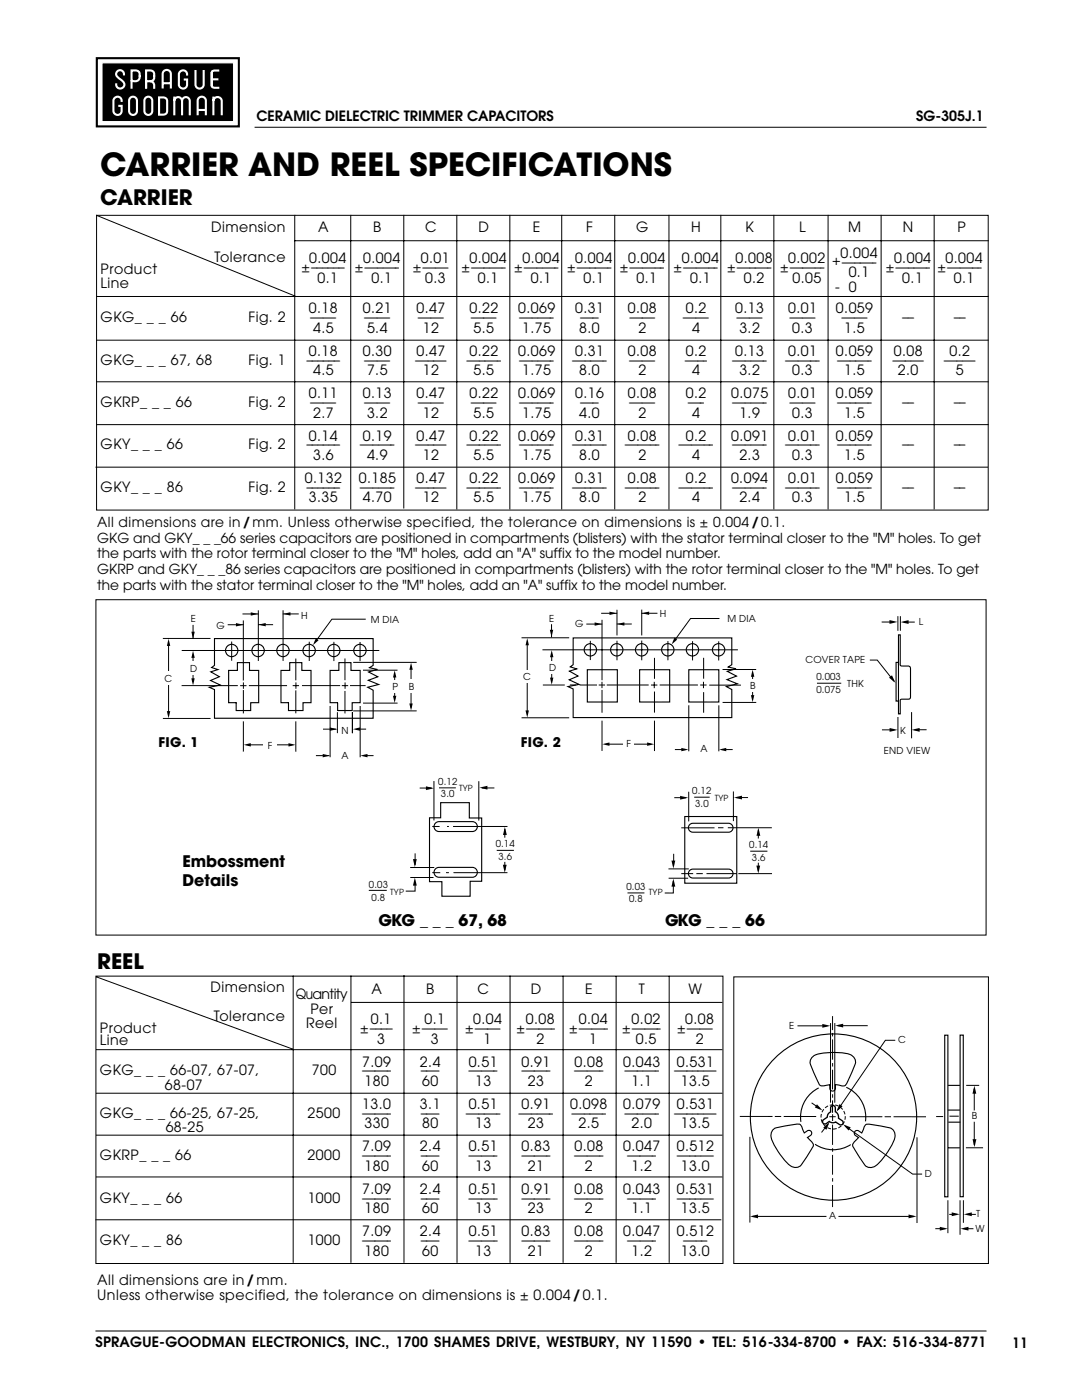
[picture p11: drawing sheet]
<svg xmlns="http://www.w3.org/2000/svg" width="216mm" height="279mm" viewBox="0 0 216 279" stroke-linecap="round" stroke-linejoin="round" font-family="sans-serif">
<path d="M50.8 25.4h146" fill="none" stroke="#000" stroke-width=".2"/>
<path d="M18.3 10.6h29.9v15.4h-29.9z" fill-rule="evenodd" fill="#fff"/>
<path d="M20.4 12.6h26.2v11.7h-26.2z" fill="#000" stroke="#fff" stroke-width=".2"/>
<path d="M19.3 11.6h28.4v13.6h-28.4z" fill="none" stroke="#000" stroke-width=".42"/>
<g fill="none" stroke="#fff" stroke-width=".42">
<path d="M24.7 15.1a.8 .8 0 0 0-.4-1 .8 .8 0 0 0-1 .4 .8 .8 0 0 0 .3 1 1.83 1.83 0 0 1 1.2 1.7 .84 .84 0 0 1-1.1 .4 .84 .84 0 0 1-.5-1M26 19.5a.79 .79 0 0 1 .8-.1 .79 .79 0 0 1 .5 .7v2.1a.79 .79 0 0 1-.8 .7 .79 .79 0 0 1-.7-.7v-2.1zM27.9 15.3a.87 .87 0 0 0-.9-1.2h-.8v3.6M27.9 15.1a1.01 1.01 0 0 1-.6 1 1.01 1.01 0 0 1-1.1-.1M29 19.5a.79 .79 0 0 1 .9-.1 .79 .79 0 0 1 .5 .7v2.1a.79 .79 0 0 1-.8 .7 .79 .79 0 0 1-.8-.7v-2.1zM29.1 17.7v-1.5h.8a.8 .8 0 0 1 .9 .7v.8M30.8 15.3a.87 .87 0 0 0-.9-1.2h-.8v3.5M30.8 15.1a.84 .84 0 0 1-.9 1.1M31.7 19.4h.8a.73 .73 0 0 1 .9 .8v2a.72 .72 0 0 1-.9 .7h-.8zM32.5 17.7v-3a.82 .82 0 0 1 .8-.7 .82 .82 0 0 1 .8 .7v3M32.5 16.6h1.6M34.8 19.3v.9"/>
<path d="M37.3 15.1a.84 .84 0 0 0-.6-1.1 .84 .84 0 0 0-1 .8v2.1a.82 .82 0 0 0 .8 .8 .82 .82 0 0 0 .8-.8v-1h-.6M39 14v2.9a.82 .82 0 0 0 .8 .8 .82 .82 0 0 0 .8-.8v-2.9M42.2 15.8h1.4M42.3 14.4v2.9a1.84 1.84 0 0 0 1.5 .2M42.6 19.3v.9M43.8 14.1a1.84 1.84 0 0 0-1.5 .2l-.1 2.9M24.3 20.3a.84 .84 0 0 0-.7-1 .84 .84 0 0 0-1 .8v2.1a.82 .82 0 0 0 .9 .7 .82 .82 0 0 0 .8-.7v-1.1h-.7M36.3 20.2a.77 .77 0 0 0-.7-.8 .77 .77 0 0 0-.8 .8v2.8M36.3 23v-2.8a.77 .77 0 0 1 .8-.8 .77 .77 0 0 1 .8 .8v2.8M39.4 23v-2.9a.82 .82 0 0 1 .9-.8 .82 .82 0 0 1 .8 .8v2.9M39.5 22h1.6M42.6 23v-2.8a.84 .84 0 0 1 .8-.8 .84 .84 0 0 1 .8 .8v2.8"/>
</g>
<g fill="none" stroke="#000" stroke-width=".2">
<path d="M19.2 59.2h178.1M19.2 42.9l39.7 16.2M19.3 43h177.9v58.8h-177.9zM58.7 48h138.6M58.8 42.9v58.8M70 42.9v58.8M80.6 42.9v58.6M91.2 42.9v58.8M101.7 42.9v58.8M112.1 42.9v58.8M122.7 42.9v58.8M133.5 42.9v58.8"/>
<path d="M143.8 42.9v58.8M154.4 42.9v58.8M165.2 42.9v58.8M175.8 42.9v58.8M186.4 42.9v58.8M19.2 76.2h178.1M19.2 67.9h178.1M19 93.2h178.1M19.2 84.7h178.1M19.1 119.7h177.7v66.9h-177.7zM32.5 127.4h9.5M33.6 128.4v14.1"/>
<path d="M36.3 129.8h39.4M38.5 130.7v5.4M38.5 124.7v2.7M46.2 128v3.9M48.6 137.7v4.7M51.5 121.8v10.1M56.5 121.8v10.1M59 131.4v4.4M59 137.8v4.6M60.3 136.8h7.6M61.7 128.1v3.8M66.6 128.1v3.8"/>
<path d="M68.8 131.4v4.4M68.8 137.9v4.5M69.8 136.8h3.1M70.5 132.2h12.6M71.8 128.1v3.9M72.4 133.8h6.9M73 123.6h-6.8l-3.2 4.4M78.7 134.7v4.8M82 133.1v8.1M32.5 143.4h9.5M48.6 144v6M49.7 148.7h8.5"/>
<path d="M59 144v6M65.9 140.9v10.2M67.3 142.1v4.2M70.3 142.1v4.2v-4.2M70.5 141.9h12.6M71.9 140.9v10.2M72.4 140.3h6.9M19.1 194.8h125.2v57.4h-125.2zM19.2 195l39.2 14.4M58.5 194.7v57.3M70 194.7v57.3M80.6 194.6v57.4"/>
<path d="M91.2 194.7v57.3M101.8 194.7v57.3M112.4 194.7v57.3M122.9 194.8v57.2M133.5 194.7v57.3M146.4 195h50.8v57.2h-50.8zM19.2 209.5h124.9M19.2 218.2h124.9M70 200.1h74.1M159.1 204.7h5.9M165.7 204.2v15.9M166.1 213.5v3.9"/>
<path d="M166.1 219.6v2.5M166.1 202.8v2.8M166.1 206.1v.7M166.1 207.4v4.1M166.1 212.2v.7M166.1 218.4v.7M166.6 204.2v15.9M167.3 204.7h5.8M178.6 207.6h-1.9l-9.5 13.9M192.8 216.6h2.6M194.4 217.3v4.3M19.2 226.5h124.9"/>
<path d="M19.2 234.9h124.9M147.6 222.8h6.5M149.6 226.9v17.1M154.6 222.8h1.3M156.4 222.8h6.5M165.5 222.9h1.3M166.1 230.5v3.9M166.1 236.5v4.4M166.1 224.4v4.1M166.1 222.4v1.3M166.1 229.2v.7M166.1 235.1v.7"/>
<path d="M168.6 224.7l13.5 9.6h1.9M169.5 222.9h6.6M176.5 222.9h1.3M178.3 222.9h6.5M183 227v17.1M186.8 222.8h1.4M189.1 239.5v6.6M189.5 222.8h1.8M191.6 239.5v6.9M192.2 239.5v4.5M192.7 229.1h3.5M194.4 223.9v4.6"/>
<path d="M19 243.4h124.9M150.2 242.8h14.7M167.3 242.8h14.9M186.6 245.2h1.1M189.4 242.4h1.1M192.7 245.2h1.5M193.1 242.4h1.6M19 265.6h177.8"/>
</g>
<g fill="none" stroke="#000" stroke-width=".22">
<path d="M42.8 127.4h31.7v5.4l-.8 .5 1.6 .3-1.8 .5 1.9 1-1.9 .7 2.1 .8-2.2 .6 1.1 .5v5.6h-31.7v-5.7l-1-.4 2.2-.5-2-.9 1.8-.7-1.7-1 1.4-.5-1.3-.4 .6-.4zM45.6 133.8h1.8v-1.6h2.4v1.6h1.8v6.4h-1.6v1.6h-2.9l.1-1.6h-1.6zM56.1 133.8h1.7v-1.6h2.4v1.6h1.9v6.4h-1.6v1.6h-2.9v-1.6h-1.5zM65.9 133.8h1.7v-1.6h2.4v1.6h1.9v6.4h-1.6v1.6h-2.9v-1.6h-1.5zM162.3 210.8a10.2 10.2 0 0 1 4.5-.8l.7 .1a4.2 4.2 0 0 1 2.9 .9 1.42 1.42 0 0 1 .1 1.7l-1.5 3.4a.79 .79 0 0 1-.9 .6l-1.4-.3v.8a.56 .56 0 0 1-.6 .6 .56 .56 0 0 1-.5-.6v-.7l-1.3 .2a1.29 1.29 0 0 1-1.3-1.2l-.9-2.1a2.03 2.03 0 0 1-.1-2.3zM163.4 217.1a6.5 6.5 0 0 0-3.6 6.8M168.9 217a6.5 6.5 0 0 1 3.8 6.8M188.5 206.6h.6v32.3h-.6zM189.1 216.6h2.4M191.6 206.6h.6v32.2h-.6zM154.4 225.3l.8-.3 3.7-.6a.79 .79 0 0 1 1 .4l.6 1.3 .6-.4a.56 .56 0 0 1 .8 .1 .56 .56 0 0 1-.2 .8l-.6 .4 .9 1a1.29 1.29 0 0 1-.3 1.7l-1.2 1.9a2.04 2.04 0 0 1-1.8 1.4 5.3 5.3 0 0 1-3.1-2.8 9.3 9.3 0 0 1-1.8-3.7l.3-.9zM162.6 228.4a6.5 6.5 0 0 0 7.2 0"/>
<path d="M170.6 225.8l.5-.2 .9 .5 .2-.6a1.22 1.22 0 0 1 1.1-1.2l3.3 .6a2.04 2.04 0 0 1 1.9 1.1 4.7 4.7 0 0 1-1.2 3.6 11.2 11.2 0 0 1-3.1 3.3 1.5 1.5 0 0 1-1.9-.7l-1.9-3.1a.73 .73 0 0 1 0-1.1l.9-1-.8-.6zM189.1 221.5h2.4M189.2 229.1h2.3M189.2 224h2.4"/>
<circle cx="46.2" cy="129.8" r="1.23"/>
<circle cx="51.5" cy="129.8" r="1.23"/>
<circle cx="56.5" cy="129.8" r="1.23"/>
<circle cx="61.7" cy="129.8" r="1.23"/>
<circle cx="66.6" cy="129.8" r="1.23"/>
<circle cx="71.8" cy="129.8" r="1.23"/>
<circle cx="166.3" cy="222.9" r="16.6"/>
</g>
<circle cx="166.2" cy="222.9" r="2.42" fill="none" stroke="#000" stroke-width=".2" stroke-dasharray=".7 .4 .7 .4" stroke-linecap="butt"/>
<path d="M165.8 220.9a.47 .47 0 0 1 .5-.2 .47 .47 0 0 1 .4 .4v.8a1.4 1.4 0 0 1 .7 1.3l.6 .5a.47 .47 0 0 1 .2 .6 .47 .47 0 0 1-.7 .1l-.7-.5-.6 .2-.7-.3-.7 .4a.47 .47 0 0 1-.6-.1 .47 .47 0 0 1 .1-.6l.8-.5a1.01 1.01 0 0 1 .6-1.1z" fill="none" stroke="#000" stroke-width=".26"/>
<path d="M161.9 220.1l1.7 1.2zM165.2 224.3l-1.3 1.7z" fill="#000" stroke="#000" stroke-width=".2"/>
<g fill="#000">
<path d="M33.6 127.4l.4 1.5h-.7zM38.5 129.8l.4 1.5h-.7zM38.2 135.4h.7l-.4 1.4zM63 127.4l.6 .4-1.2 1zM78.7 133.7l.4 1.5h-.7zM78.4 138.9h.7l-.4 1.4zM82 132.2l.4 1.5h-.7zM33.3 141.9h.7l-.4 1.5zM48.6 148.6l1.4-.3v.7zM57.6 148.3l1.4 .4-1.4 .3zM81.7 140.4h.7l-.4 1.5zM164.1 204.3l1.6 .4-1.6 .4z"/>
<path d="M166.6 204.7l1.6-.4v.8zM194.4 216.6l.4 1.7h-.8zM163 220.4l1.2 1.2-1.6-.6zM164.3 225l1.2-1.1-.6 1.6zM167.5 220.3l.6 .5-1.2 1.1zM168.2 224.4l1.6 .6-.5 .6zM194.1 227.3h.7l-.4 1.7zM149.6 242.8l1.7-.4v.7zM181.3 242.4l1.6 .4-1.6 .3zM187.5 244.8l1.7 .4-1.7 .4zM189.9 242l1.7 .3-1.7 .4zM191.6 245.2l1.6-.4v.8z"/>
<path d="M192.3 242.3l1.6-.3v.7z"/>
</g>
<path d="M32.2 133.9h2.7v2.7h-2.7z" fill="#fff"/>
<path d="M38.2 126.1h.7l-.4 1.4z" fill="#000"/>
<g fill="#fff">
<path d="M37.2 132h2.6v2.6h-2.6z"/>
<path d="M77 135.7h2.7v2.6h-2.7z"/>
<path d="M80.6 135.6h2.7v2.7h-2.7z"/>
</g>
<path d="M64.5 145.5h2.6M71.4 145.5h1.7" fill="none" stroke="#000" stroke-width=".2"/>
<path d="M65.8 145.2l1.5 .3-1.5 .4zM70.4 145.5l1.5-.3v.7z" fill="#000"/>
<path d="M52.5 147.7h2.6v2.5h-2.6z" fill="#fff"/>
<g fill="none" stroke="#000" stroke-width=".2">
<path d="M36.2 136.8h11.3M45.4 124.7h3.2M47.9 136.8h1.3M48.4 122.5h3.2M48.6 123.8v12M48.6 136.2v1.3M49.7 136.8h7.6M51.5 124.7h3M56.4 122.5h3.2M58.4 136.8h1.3M59 136.2v1.3M68.2 136.8h1.3"/>
<path d="M68.9 136.2v1.3M104.1 127.3h9.5M105.2 128.3v14M108.2 129.7h39M108.3 136.7h4.4M110.1 124.6v2.6M110.1 130.6v5.3M113.7 136.7h1.3M115.6 136.7h3.5M117 124.5h3.2M117.8 127.9v3.8M119.5 136.7h1.2"/>
<path d="M120.1 123.7v12.1M120.1 137.7v4.5M121.1 136.7h8.3M123.1 121.7v5.1M123.1 127.9v3.9M128 122.4h3.2M128.1 121.7v5.1M128.1 127.8v4M130.6 131.3v4.2M130.6 138v4.2M133.3 127.9v3.9M138.2 128v3.8"/>
<path d="M140.4 131.3v4.1M140.4 138.1v4.1M141.5 136.7h6.3M143.4 128v3.8M143.6 123.4h-5.8l-3.2 4.5M144.2 133.6h6.7M63 150.8h2.7M72.9 150.8h1.6M104.1 143.2h9.5M120.1 143.8v6.1M121.3 148.5h8.5M130.6 143.8v6.1"/>
<path d="M134.6 159.2h2.2M137.4 158v5.9M137.4 140.8v9.1M138.5 159.1h3.1M143.4 140.8v9.1M144.2 140.2h6.7M144.4 149.6h1.8M146.3 158v5.9M147 159.2h2.2M125.2 178.2h3.4M133.4 173.4h4M133.4 175.3h3.9"/>
<path d="M134.4 175.9v2.3h-1.7M134.4 170.5v1.9M135.9 165.2h6.7M135.9 174.4h2.4M138.9 174.4h1.3M141 174.4h6M143.3 165.2h1.1M145.2 165.2h8.8M147.3 174.4h6.7M151.3 172.3v1.4M151.3 165.7v1.5"/>
</g>
<g fill="#000">
<path d="M47.1 124.3l1.5 .4-1.5 .3zM50 122.2l1.5 .3-1.5 .4zM51.5 124.7l1.5-.4v.7zM56.5 122.5l1.5-.3v.7zM105.2 127.3l.3 1.5h-.6zM110.1 129.7l.3 1.5h-.7zM109.7 125.7h.7l-.3 1.5zM109.7 135.2h.7l-.3 1.5zM118.7 124.2l1.4 .3-1.4 .4zM128.1 122.4l1.4-.3v.6zM134.6 127.3l.5 .4-1.1 .9zM150.2 133.6l.3 1.5h-.7z"/>
<path d="M149.8 138.7h.7l-.3 1.5zM64.4 150.5l1.5 .3-1.5 .3zM71.9 150.8l1.4-.3v.6zM104.9 141.8h.6l-.3 1.5zM120.1 148.5l1.5-.3v.7zM129.1 148.2l1.5 .3-1.5 .4zM135.7 158.8l1.7 .4-1.7 .4zM143.4 149.6l1.5-.3v.6zM146.4 159.2l1.7-.4v.8zM134.4 175.3l.3 1.6h-.7zM134 171.7h.7l-.3 1.7zM151.3 165.1l.4 1.7h-.8z"/>
<path d="M150.9 172.7h.8l-.4 1.7z"/>
</g>
<g fill="none" stroke="#000" stroke-width=".22">
<path d="M114.4 127.3h31.6v5.4l-.7 .4 1.6 .4-1.8 .5 1.9 .9-1.9 .7 2 .9-2.2 .5 1.1 .6v5.6h-31.6v-5.7l-1.1-.5 2.2-.4-1.9-.9 1.7-.8-1.7-1 1.5-.4-1.3-.4 .6-.4zM117.2 133.7h6v6.4h-6zM127.6 133.7h6v6.4h-6zM137.4 133.7h6v6.4h-6zM136.6 163h10.4v13.3h-10.4zM137.6 164.6l.6-.3h7.2a.89 .89 0 0 1 .9 .9 .89 .89 0 0 1-.9 .9h-7.2a.89 .89 0 0 1-.8-.6 .89 .89 0 0 1 .2-.9zM137.6 173.7l.7-.2h7.1a.89 .89 0 0 1 .9 .8 .89 .89 0 0 1-.9 .9h-7.1a.89 .89 0 0 1-.9-.5 .89 .89 0 0 1 .2-1z"/>
<circle cx="117.8" cy="129.7" r="1.23"/>
<circle cx="123.1" cy="129.7" r="1.23"/>
<circle cx="128" cy="129.7" r="1.23"/>
<circle cx="133.3" cy="129.7" r="1.23"/>
<circle cx="138.2" cy="129.7" r="1.23"/>
<circle cx="143.4" cy="129.7" r="1.23"/>
</g>
<path d="M150.2 134.6v4.7zM149.7 169.9h3.4z" fill="#000" stroke="#000" stroke-width=".2"/>
<g fill="#fff">
<path d="M104.9 133.7h.7v2.6h-.7z"/>
<path d="M109.8 131.9h.7v2.6h-.7z"/>
<path d="M149.9 135.6h.6v2.6h-.6z"/>
</g>
<path d="M134.7 149.6h1.8" fill="none" stroke="#000" stroke-width=".2"/>
<path d="M135.9 149.3l1.5 .3-1.5 .3z" fill="#000"/>
<path d="M124.5 148.2h2v1h-2z" fill="#fff"/>
<g fill="none" stroke="#000" stroke-width=".2">
<path d="M120 122.4h3.1M120.1 136.1v1.2M123.1 124.5h3M129.9 136.7h1.3M130.5 136.1v1.2M131.6 136.7h7.7M139.7 136.7h1.3M140.4 136.1v1.2M163 136.4h4.9M173.6 131.7h1.4l3.4 4.3M175.9 124.1h2M179.2 123v2.9"/>
<path d="M179.7 123v2.9M83.8 157.3h2.2M86.6 155.9v7.8M87.6 157.2h3.4M95.5 155.9v7.9M96.3 157.3h2.2M176 145.7h2M179.2 143.1v4.2M181.9 142.1v5.2M182.7 145.6h2.2M73.6 177.7h3.6M81.8 173.1h4.9"/>
<path d="M81.9 175.1h4.6M82.8 176.4v1.4h-1.7M82.8 170.4v2.1M86.3 174.2h1.5M86.3 164.9h1.4M89 174.2h.6M89.2 164.9h.4M90.4 164.9h10.9M90.5 174.2h10.8M100.7 172.1v1.4M100.7 165.5v1.6"/>
</g>
<g fill="#000">
<path d="M121.6 122.1l1.5 .3-1.5 .3zM123.1 124.5l1.5-.3v.7zM177.4 135.2l.6-.4 .7 1.5zM177.5 123.7l1.6 .4-1.6 .4zM179.6 124.1l1.7-.3v.7zM85 156.9l1.6 .4-1.6 .4zM95.6 157.2l1.7-.4v.8zM177.5 145.3l1.7 .4-1.7 .3zM181.8 145.7l1.7-.4v.7zM82.8 175.1l.4 1.6h-.8zM82.4 171.5h.8l-.4 1.6zM100.7 165l.4 1.6h-.7z"/>
<path d="M100.3 172.6h.8l-.4 1.6z"/>
</g>
<path d="M180.3 124.2h2.2zM99.1 169.7h3.4z" fill="#000" stroke="#000" stroke-width=".2"/>
<path d="M178.8 132.2h.5v7.7h-.5zM179.3 132.7v-6h.3v6l.4 .2 1.5 .1 .2 .5v5.7l-.1 .2-.3 .1h-1.3l-.4 .2v2.8h-.3v-2.8M86.9 164.3l.7-.3h6.7a.99 .99 0 0 1 .9 1 .99 .99 0 0 1-.9 .9h-6.7a.99 .99 0 0 1-.9-.6 .99 .99 0 0 1 .2-1zM86.9 173.4l.7-.3h6.7a.99 .99 0 0 1 .9 1 .99 .99 0 0 1-.9 1h-6.7a.99 .99 0 0 1-.9-.6 .99 .99 0 0 1 .2-1.1zM87.9 160.2h5.7v3h2.5v12.7h-2.3v3h-5.6v-2.9h-2.5v-12.8h2.2z" fill="none" stroke="#000" stroke-width=".22"/>
<text font-size="6.3" x="20" y="35.2">CARRIER AND REEL SPECIFICATIONS</text>
<g font-size="4.2">
<text x="20" y="41">CARRIER</text>
<text x="19.4" y="193.5">REEL</text>
</g>
<g font-size="3.2">
<text x="36.4" y="173">Embossment</text>
<text x="36.4" y="176.8">Details</text>
<text x="75.5" y="184.8">GKG _ _ _ 67, 68</text>
<text x="132.7" y="184.8">GKG _ _ _ 66</text>
</g>
<g font-size="2.8">
<text x="51.2" y="24.2">CERAMIC DIELECTRIC TRIMMER CAPACITORS</text>
<text x="182.8" y="24.2">SG-305J.1</text>
<text x="42.1" y="46.2">Dimension</text>
<text x="63.5" y="46.2">A</text>
<text x="74.5" y="46.2">B</text>
<text x="84.8" y="46.2">C</text>
<text x="95.5" y="46.2">D</text>
<text x="106.3" y="46.2">E</text>
<text x="116.9" y="46.2">F</text>
<text x="126.9" y="46.2">G</text>
<text x="137.9" y="46.2">H</text>
<text x="148.7" y="46.2">K</text>
<text x="159.5" y="46.2">L</text>
<text x="169.2" y="46.2">M</text>
<text x="180.2" y="46.2">N</text>
<text x="191.1" y="46.2">P</text>
<text x="42.8" y="52.2">Tolerance</text>
<text x="61.7" y="52.6">0.004</text>
<text x="72.5" y="52.6">0.004</text>
<text x="84" y="52.6">0.01</text>
<text x="93.7" y="52.6">0.004</text>
<text x="104.2" y="52.6">0.004</text>
<text x="114.8" y="52.6">0.004</text>
<text x="125.3" y="52.6">0.004</text>
<text x="136" y="52.6">0.004</text>
<text x="146.7" y="52.6">0.008</text>
<text x="157.3" y="52.6">0.002</text>
<text x="166.1" y="52.9">+—–—-</text>
<text x="167.7" y="51.5">0.004</text>
<text x="178.4" y="52.6">0.004</text>
<text x="188.7" y="52.6">0.004</text>
<text x="20.1" y="54.7">Product</text>
<text x="20.1" y="57.5">Line</text>
<text x="60.1" y="54.3">±–––––– ±—–—-</text>
<text x="63.3" y="56.4">0.1</text>
<text x="74.1" y="56.4">0.1</text>
<text x="82.4" y="54.3">±——</text>
<text x="84.8" y="56.4">0.3</text>
<text x="92.1" y="54.3">±—–—- ±—–—- ±—–—- ±——–- ±——–- ±—–—- ±——–-</text>
<text x="95.4" y="56.4">0.1</text>
<text x="105.9" y="56.4">0.1</text>
<text x="116.5" y="56.4">0.1</text>
<text x="127" y="56.4">0.1</text>
<text x="137.7" y="56.4">0.1</text>
<text x="148.4" y="56.4">0.2</text>
<text x="158.1" y="56.4">0.05</text>
<text x="166.6" y="58.4">- 0</text>
<text x="169.3" y="55.3">0.1</text>
<text x="176.8" y="54.3">±—–—- ±——–-</text>
<text x="180" y="56.4">0.1</text>
<text x="190.3" y="56.4">0.1</text>
<text x="20.1" y="64.3">GKG_ _ _ 66</text>
<text x="49.6" y="64.3">Fig. 2</text>
<text x="61.6" y="62.5">0.18</text>
<text x="61.8" y="64.3">——</text>
<text x="72.4" y="62.5">0.21</text>
<text x="72.6" y="64.3">——</text>
<text x="83.1" y="62.5">0.47</text>
<text x="83.3" y="64.3">——</text>
<text x="93.7" y="62.5">0.22</text>
<text x="93.9" y="64.3">——</text>
<text x="103.4" y="62.5">0.069</text>
<text x="103.6" y="64.3">—–—-</text>
<text x="114.8" y="62.5">0.31</text>
<text x="115.7" y="64.3">—–</text>
<text x="125.3" y="62.5">0.08</text>
<text x="125.5" y="64.3">——</text>
<text x="136.2" y="64.3">——</text>
<text x="136.8" y="62.5">0.2</text>
<text x="146.7" y="62.5">0.13</text>
<text x="146.9" y="64.3">——</text>
<text x="157.2" y="62.5">0.01</text>
<text x="157.5" y="64.3">——</text>
<text x="166.8" y="62.5">0.059</text>
<text x="167.9" y="64.3">——</text>
<text x="180" y="64.3">––</text>
<text x="190.3" y="64.3">––</text>
<text x="61.6" y="71">0.18</text>
<text x="62.5" y="66.4">4.5</text>
<text x="72.4" y="71">0.30</text>
<text x="73.2" y="66.4">5.4</text>
<text x="83.1" y="71">0.47</text>
<text x="84.4" y="66.4">12</text>
<text x="93.7" y="71">0.22</text>
<text x="94.5" y="66.4">5.5</text>
<text x="103.4" y="71">0.069</text>
<text x="104.2" y="66.4">1.75</text>
<text x="114.8" y="71">0.31</text>
<text x="115.6" y="66.4">8.0</text>
<text x="125.3" y="71">0.08</text>
<text x="127.4" y="66.4">2</text>
<text x="136.8" y="71">0.2</text>
<text x="138.1" y="66.4">4</text>
<text x="146.7" y="71">0.13</text>
<text x="147.5" y="66.4">3.2</text>
<text x="157.2" y="71">0.01</text>
<text x="158.1" y="66.4">0.3</text>
<text x="166.8" y="71">0.059</text>
<text x="168.5" y="66.4">1.5</text>
<text x="178.3" y="71">0.08</text>
<text x="189.5" y="71">0.2</text>
<text x="20.1" y="72.8">GKG_ _ _ 67, 68</text>
<text x="49.6" y="72.8">Fig. 1</text>
<text x="61.1" y="72.8">––––––</text>
<text x="62.5" y="74.9">4.5</text>
<text x="72.6" y="72.8">——</text>
<text x="73.2" y="74.9">7.5</text>
<text x="82.8" y="72.8">—–—</text>
<text x="84.4" y="74.9">12</text>
<text x="93" y="72.8">—–—-</text>
<text x="94.5" y="74.9">5.5</text>
<text x="103.6" y="72.8">—–—-</text>
<text x="104.2" y="74.9">1.75</text>
<text x="114.1" y="72.8">—–—-</text>
<text x="115.6" y="74.9">8.0</text>
<text x="125.5" y="72.8">——</text>
<text x="127.4" y="74.9">2</text>
<text x="136.6" y="72.8">—–-</text>
<text x="138.1" y="74.9">4</text>
<text x="146" y="72.8">—–—-</text>
<text x="147.5" y="74.9">3.2</text>
<text x="156.6" y="72.8">——–-</text>
<text x="158.1" y="74.9">0.3</text>
<text x="167" y="72.8">—–—-</text>
<text x="168.5" y="74.9">1.5</text>
<text x="178" y="72.8">—–—</text>
<text x="179.2" y="74.9">2.0</text>
<text x="188.3" y="72.8">—–—</text>
<text x="190.7" y="74.9">5</text>
<text x="20.1" y="81.2">GKRP_ _ _ 66</text>
<text x="49.6" y="81.2">Fig. 2</text>
<text x="61.6" y="79.5">0.11</text>
<text x="61.8" y="81.2">——</text>
<text x="62.5" y="83.3">2.7</text>
<text x="72.4" y="79.5">0.13</text>
<text x="72.6" y="81.2">——</text>
<text x="73.2" y="83.3">3.2</text>
<text x="83.1" y="79.5">0.47</text>
<text x="83.3" y="81.2">——</text>
<text x="84.4" y="83.3">12</text>
<text x="93.7" y="79.5">0.22</text>
<text x="93.9" y="81.2">——</text>
<text x="94.5" y="83.3">5.5</text>
<text x="103.4" y="79.5">0.069</text>
<text x="103.6" y="81.2">—–—-</text>
<text x="104.2" y="83.3">1.75</text>
<text x="114.8" y="79.5">0.16</text>
<text x="115.6" y="83.3">4.0</text>
<text x="115.7" y="81.2">—–</text>
<text x="125.3" y="79.5">0.08</text>
<text x="125.5" y="81.2">——</text>
<text x="127.4" y="83.3">2</text>
<text x="136.8" y="79.5">0.2</text>
<text x="137.2" y="81.2">—-</text>
<text x="138.1" y="83.3">4</text>
<text x="145.9" y="79.5">0.075</text>
<text x="146.1" y="81.2">—–—-</text>
<text x="147.5" y="83.3">1.9</text>
<text x="157.2" y="79.5">0.01</text>
<text x="157.5" y="81.2">——</text>
<text x="158.1" y="83.3">0.3</text>
<text x="166.8" y="79.5">0.059</text>
<text x="167" y="81.2">—–—-</text>
<text x="168.5" y="83.3">1.5</text>
<text x="180" y="81.2">––</text>
<text x="190.3" y="81.2">––</text>
<text x="20.1" y="89.7">GKY_ _ _ 66</text>
<text x="49.6" y="89.7">Fig. 2</text>
<text x="61.1" y="89.7">––––––</text>
<text x="61.6" y="87.9">0.14</text>
<text x="71.8" y="89.7">—–—-</text>
<text x="72.4" y="87.9">0.19</text>
<text x="82.8" y="89.7">—–—</text>
<text x="83.1" y="87.9">0.47</text>
<text x="93" y="89.7">—–—-</text>
<text x="93.7" y="87.9">0.22</text>
<text x="103.4" y="87.9">0.069</text>
<text x="103.5" y="89.7">—–—-</text>
<text x="114.1" y="89.7">—–—-</text>
<text x="114.8" y="87.9">0.31</text>
<text x="124.6" y="89.7">——–-</text>
<text x="125.3" y="87.9">0.08</text>
<text x="135.3" y="89.7">——–-</text>
<text x="136.8" y="87.9">0.2</text>
<text x="145.9" y="87.9">0.091</text>
<text x="146" y="89.7">—–—-</text>
<text x="156.6" y="89.7">——–-</text>
<text x="157.2" y="87.9">0.01</text>
<text x="166.8" y="87.9">0.059</text>
<text x="167" y="89.7">—–—-</text>
<text x="180" y="89.7">––</text>
<text x="190.3" y="89.7">––</text>
<text x="62.5" y="91.8">3.6</text>
<text x="73.2" y="91.8">4.9</text>
<text x="84.4" y="91.8">12</text>
<text x="94.5" y="91.8">5.5</text>
<text x="104.2" y="91.8">1.75</text>
<text x="115.6" y="91.8">8.0</text>
<text x="127.4" y="91.8">2</text>
<text x="138.1" y="91.8">4</text>
<text x="147.5" y="91.8">2.3</text>
<text x="158.1" y="91.8">0.3</text>
<text x="168.5" y="91.8">1.5</text>
<text x="20.1" y="98.2">GKY_ _ _ 86</text>
<text x="49.6" y="98.2">Fig. 2</text>
<text x="60.8" y="96.4">0.132</text>
<text x="61.1" y="98.2">––––––</text>
<text x="61.6" y="100.3">3.35</text>
<text x="71.6" y="96.4">0.185</text>
<text x="71.8" y="98.2">—–—-</text>
<text x="72.4" y="100.3">4.70</text>
<text x="82.8" y="98.2">—–—</text>
<text x="83.1" y="96.4">0.47</text>
<text x="84.4" y="100.3">12</text>
<text x="93" y="98.2">—–—-</text>
<text x="93.7" y="96.4">0.22</text>
<text x="94.5" y="100.3">5.5</text>
<text x="103.4" y="96.4">0.069</text>
<text x="103.5" y="98.2">—–—-</text>
<text x="104.2" y="100.3">1.75</text>
<text x="114.1" y="98.2">—–—-</text>
<text x="114.7" y="96.4">0.31</text>
<text x="115.6" y="100.3">8.0</text>
<text x="124.6" y="98.2">——–-</text>
<text x="125.3" y="96.4">0.08</text>
<text x="127.4" y="100.3">2</text>
<text x="135.3" y="98.2">——–-</text>
<text x="136.8" y="96.4">0.2</text>
<text x="138.1" y="100.3">4</text>
<text x="145.9" y="96.4">0.094</text>
<text x="146" y="98.2">—–—-</text>
<text x="147.5" y="100.3">2.4</text>
<text x="156.6" y="98.2">——–-</text>
<text x="157.2" y="96.4">0.01</text>
<text x="158.1" y="100.3">0.3</text>
<text x="166.8" y="96.4">0.059</text>
<text x="167" y="98.2">—–—-</text>
<text x="168.5" y="100.3">1.5</text>
<text x="180" y="98.2">––</text>
<text x="190.3" y="98.2">––</text>
<text x="19.4" y="105.1">All dimensions are in / mm. Unless otherwise specified, the tolerance on dimensions is ± 0.004 / 0.1.</text>
<text x="19.4" y="108.3">GKG and GKY_ _ _66 series capacitors are positioned in compartments (blisters) with the stator terminal closer to the &quot;M&quot; holes. To get</text>
<text x="19.4" y="111.4">the parts with the rotor terminal closer to the &quot;M&quot; holes, add an &quot;A&quot; suffix to the model number.</text>
<text x="19.4" y="114.6">GKRP and GKY_ _ _86 series capacitors are positioned in compartments (blisters) with the rotor terminal closer to the &quot;M&quot; holes. To get</text>
<text x="19.4" y="117.8">the parts with the stator terminal closer to the &quot;M&quot; holes, add an &quot;A&quot; suffix to the model number.</text>
<text x="42" y="198">Dimension</text>
<text x="42.6" y="203.7">Tolerance</text>
<text x="59" y="199.4">Quantity</text>
<text x="61.9" y="202.3">Per</text>
<text x="74.1" y="198.4">A</text>
<text x="85" y="198.4">B</text>
<text x="95.3" y="198.4">C</text>
<text x="105.9" y="198.4">D</text>
<text x="116.7" y="198.4">E</text>
<text x="127.4" y="198.4">T</text>
<text x="137.4" y="198.4">W</text>
<text x="19.9" y="206.2">Product</text>
<text x="19.9" y="208.6">Line</text>
<text x="61.1" y="205.1">Reel</text>
<text x="71.9" y="206.2">±––––</text>
<text x="74" y="204.4">0.1</text>
<text x="75.2" y="208.3">3</text>
<text x="82.3" y="206.2">±——</text>
<text x="84.7" y="204.4">0.1</text>
<text x="85.9" y="208.3">3</text>
<text x="92.8" y="206.2">±——</text>
<text x="94.4" y="204.4">0.04</text>
<text x="96.5" y="208.3">1</text>
<text x="103" y="206.2">±——-</text>
<text x="104.9" y="204.4">0.08</text>
<text x="107" y="208.3">2</text>
<text x="113.6" y="206.2">±——-</text>
<text x="115.5" y="204.4">0.04</text>
<text x="117.6" y="208.3">1</text>
<text x="124.1" y="206.2">±——-</text>
<text x="126" y="204.4">0.02</text>
<text x="126.9" y="208.3">0.5</text>
<text x="135.1" y="206.2">±——</text>
<text x="136.7" y="204.4">0.08</text>
<text x="138.8" y="208.3">2</text>
<text x="19.9" y="214.6">GKG_ _ _ 66-07, 67-07,</text>
<text x="62.2" y="214.6">700</text>
<text x="72.2" y="214.6">——-</text>
<text x="72.3" y="212.9">7.09</text>
<text x="83.8" y="212.9">2.4</text>
<text x="83.9" y="214.6">–—</text>
<text x="93.4" y="214.6">——-</text>
<text x="93.5" y="212.9">0.51</text>
<text x="104" y="214.6">——-</text>
<text x="104.1" y="212.9">0.91</text>
<text x="114.5" y="214.6">——-</text>
<text x="114.6" y="212.9">0.08</text>
<text x="124.3" y="212.9">0.043</text>
<text x="124.5" y="214.6">—–—-</text>
<text x="134.4" y="214.6">—–––—</text>
<text x="135" y="212.9">0.531</text>
<text x="32.9" y="217.4">68-07</text>
<text x="72.3" y="221.3">13.0</text>
<text x="72.7" y="216.7">180</text>
<text x="83.8" y="221.3">3.1</text>
<text x="84.2" y="216.7">60</text>
<text x="93.5" y="221.3">0.51</text>
<text x="94.8" y="216.7">13</text>
<text x="104.1" y="221.3">0.91</text>
<text x="105.3" y="216.7">23</text>
<text x="113.8" y="221.3">0.098</text>
<text x="116.7" y="216.7">2</text>
<text x="124.3" y="221.3">0.079</text>
<text x="126" y="216.7">1.1</text>
<text x="135" y="221.3">0.531</text>
<text x="135.9" y="216.7">13.5</text>
<text x="19.9" y="223.1">GKG_ _ _ 66-25, 67-25,</text>
<text x="33.1" y="225.9">68-25</text>
<text x="61.4" y="223.1">2500</text>
<text x="72.2" y="223.1">——-</text>
<text x="72.7" y="225.2">330</text>
<text x="83.9" y="223.1">–—</text>
<text x="84.2" y="225.2">80</text>
<text x="92.9" y="223.1">—–—-</text>
<text x="94.8" y="225.2">13</text>
<text x="103.4" y="223.1">—–—-</text>
<text x="105.3" y="225.2">23</text>
<text x="114" y="223.1">—–—-</text>
<text x="115.4" y="225.2">2.5</text>
<text x="124.5" y="223.1">—–—-</text>
<text x="126" y="225.2">2.0</text>
<text x="134.4" y="223.1">—–––—</text>
<text x="135.9" y="225.2">13.5</text>
<text x="19.9" y="231.6">GKRP_ _ _ 66</text>
<text x="61.4" y="231.6">2000</text>
<text x="72.2" y="231.6">——-</text>
<text x="72.3" y="229.8">7.09</text>
<text x="72.7" y="233.7">180</text>
<text x="83.8" y="229.8">2.4</text>
<text x="83.9" y="231.6">–—</text>
<text x="84.2" y="233.7">60</text>
<text x="93.4" y="231.6">——-</text>
<text x="93.5" y="229.8">0.51</text>
<text x="94.8" y="233.7">13</text>
<text x="104" y="231.6">——-</text>
<text x="104.1" y="229.8">0.83</text>
<text x="105.3" y="233.7">21</text>
<text x="114.5" y="231.6">——-</text>
<text x="114.6" y="229.8">0.08</text>
<text x="116.7" y="233.7">2</text>
<text x="124.3" y="229.8">0.047</text>
<text x="125.1" y="231.6">——-</text>
<text x="126" y="233.7">1.2</text>
<text x="135" y="231.6">—––—</text>
<text x="135" y="229.8">0.512</text>
<text x="135.9" y="233.7">13.0</text>
<text x="72.3" y="238.3">7.09</text>
<text x="83.8" y="238.3">2.4</text>
<text x="93.5" y="238.3">0.51</text>
<text x="104.1" y="238.3">0.91</text>
<text x="114.6" y="238.3">0.08</text>
<text x="124.3" y="238.3">0.043</text>
<text x="135" y="238.3">0.531</text>
<text x="19.9" y="240">GKY_ _ _ 66</text>
<text x="61.4" y="240">1000</text>
<text x="72.2" y="240">——-</text>
<text x="72.7" y="242.1">180</text>
<text x="83.9" y="240">–—</text>
<text x="84.2" y="242.1">60</text>
<text x="93.4" y="240">——-</text>
<text x="94.8" y="242.1">13</text>
<text x="104" y="240">——-</text>
<text x="105.3" y="242.1">23</text>
<text x="114.5" y="240">——-</text>
<text x="116.7" y="242.1">2</text>
<text x="125.1" y="240">——-</text>
<text x="126" y="242.1">1.1</text>
<text x="135" y="240">—––—</text>
<text x="135.9" y="242.1">13.5</text>
<text x="19.9" y="248.5">GKY_ _ _ 86</text>
<text x="61.4" y="248.5">1000</text>
<text x="72.2" y="248.5">——-</text>
<text x="72.3" y="246.7">7.09</text>
<text x="72.7" y="250.6">180</text>
<text x="83.8" y="246.7">2.4</text>
<text x="83.9" y="248.5">–—</text>
<text x="84.2" y="250.6">60</text>
<text x="93.4" y="248.5">——-</text>
<text x="93.5" y="246.7">0.51</text>
<text x="94.8" y="250.6">13</text>
<text x="104" y="248.5">——-</text>
<text x="104.1" y="246.7">0.83</text>
<text x="105.3" y="250.6">21</text>
<text x="114.5" y="248.5">——-</text>
<text x="114.6" y="246.7">0.08</text>
<text x="116.7" y="250.6">2</text>
<text x="124.3" y="246.7">0.047</text>
<text x="125.1" y="248.5">——-</text>
<text x="126" y="250.6">1.2</text>
<text x="135" y="246.7">0.512</text>
<text x="135.9" y="250.6">13.0</text>
<text x="136.2" y="248.5">—––</text>
<text x="19.4" y="256.4">All dimensions are in / mm.</text>
<text x="19.4" y="259.5">Unless otherwise specified, the tolerance on dimensions is ± 0.004 / 0.1.</text>
<text x="19" y="268.9">SPRAGUE-GOODMAN ELECTRONICS, INC., 1700 SHAMES DRIVE, WESTBURY, NY 11590 • TEL: 516-334-8700 • FAX: 516-334-8771</text>
<text x="202" y="269.1">11</text>
</g>
<g font-size="2.6">
<text x="31.6" y="149.2">FIG. 1</text>
<text x="103.9" y="149.1">FIG. 2</text>
</g>
<g font-size="1.9">
<text x="38.1" y="124.1">E</text>
<text x="43.2" y="125.5">G</text>
<text x="60.1" y="123.5">H</text>
<text x="74" y="124.3">M DIA</text>
<text x="109.6" y="124">E</text>
<text x="114.8" y="125.2">G</text>
<text x="131.6" y="123.1">H</text>
<text x="145.1" y="124.1">M DIA</text>
<text x="183.3" y="124.7">L</text>
<text x="32.9" y="136">C</text>
<text x="37.9" y="134">D</text>
<text x="78.3" y="137.7">P</text>
<text x="81.6" y="137.6">B</text>
<text x="104.4" y="135.7">C</text>
<text x="109.6" y="133.9">D</text>
<text x="149.7" y="137.6">B</text>
<text x="160.7" y="132.4">COVER TAPE</text>
<text x="162.9" y="135.7">0.003</text>
<text x="169.1" y="137.1">THK</text>
<text x="162.9" y="138.3">0.075</text>
<text x="53.4" y="149.4">F</text>
<text x="68.2" y="146.5">N</text>
<text x="125" y="149.1">F</text>
<text x="179.6" y="146.5">K</text>
<text x="68.1" y="151.5">A</text>
<text x="139.8" y="150.2">A</text>
<text x="176.4" y="150.5">END VIEW</text>
<text x="87.4" y="156.6">0.12</text>
<text x="88" y="159.1">3.0</text>
<text x="138.1" y="158.5">0.12</text>
<text x="138.7" y="161">3.0</text>
<text x="98.9" y="169.1">0.14</text>
<text x="99.5" y="171.6">3.6</text>
<text x="149.5" y="169.3">0.14</text>
<text x="150" y="171.8">3.6</text>
<text x="73.6" y="177.2">0.03</text>
<text x="74.2" y="179.7">0.8</text>
<text x="125" y="177.6">0.03</text>
<text x="125.5" y="180.1">0.8</text>
<text x="157.5" y="205.4">E</text>
<text x="179.2" y="208.2">C</text>
<text x="193.9" y="223.3">B</text>
<text x="184.5" y="234.9">D</text>
<text x="165.4" y="243.2">A</text>
<text x="194.6" y="245.8">W</text>
<text x="194.8" y="242.9">T</text>
</g>
<g font-size="1.7">
<text x="91.6" y="157.9">TYP</text>
<text x="142.6" y="159.8">TYP</text>
<text x="77.9" y="178.5">TYP</text>
<text x="129.5" y="178.7">TYP</text>
</g>
</svg>
